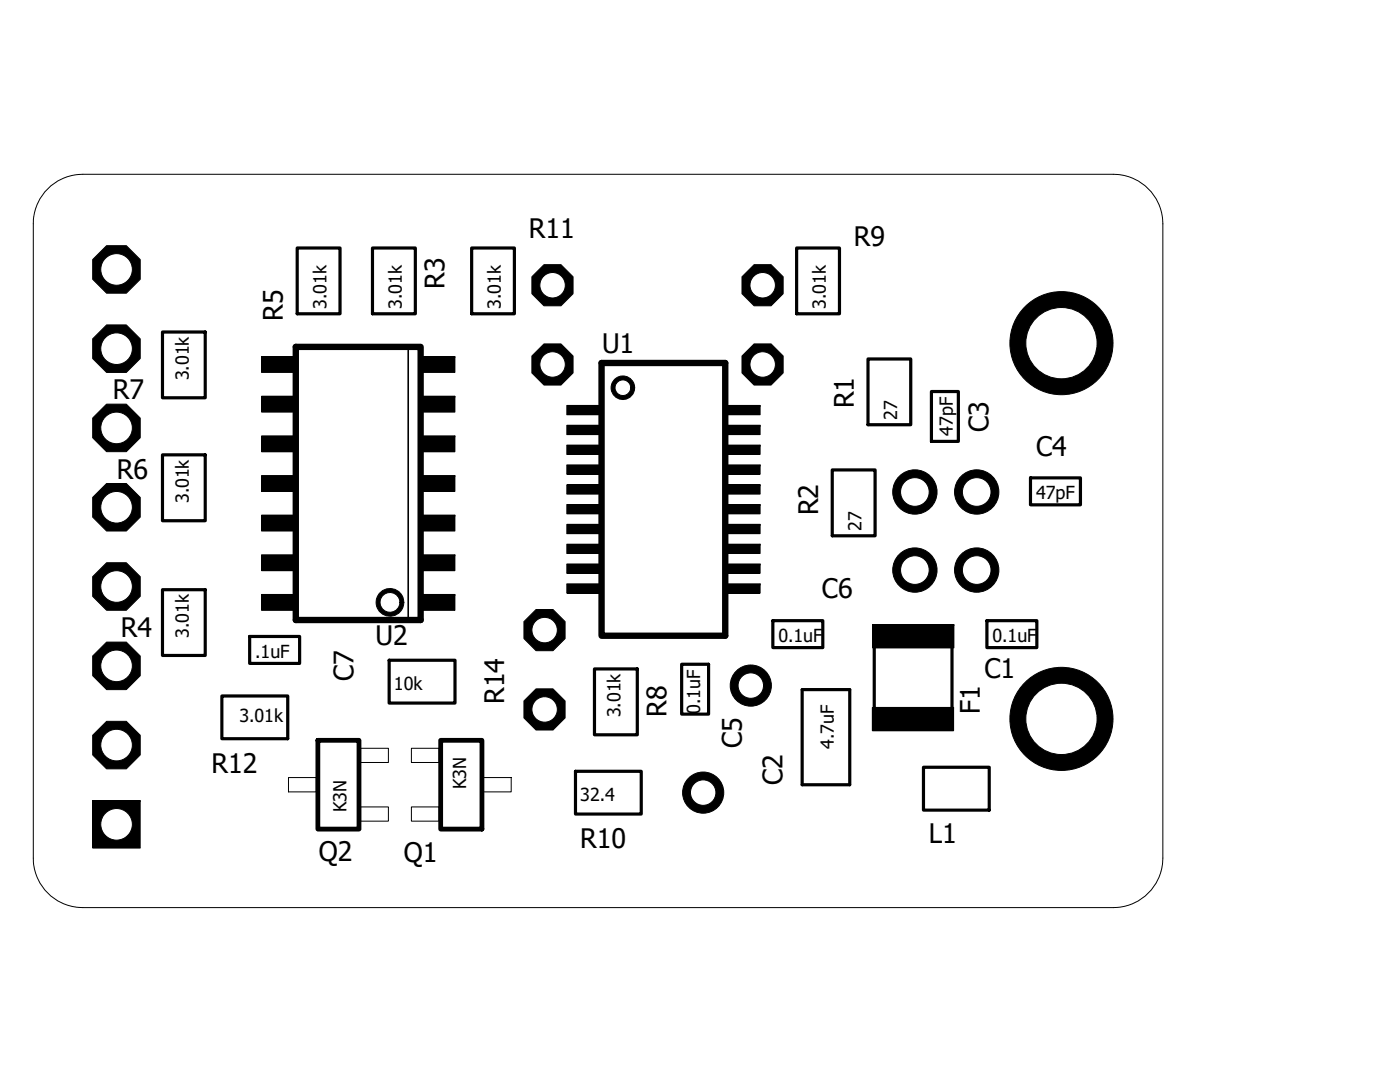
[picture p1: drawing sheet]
<svg xmlns="http://www.w3.org/2000/svg" width="279mm" height="216mm" viewBox="0 0 279 216" stroke-linecap="round" stroke-linejoin="round" font-family="sans-serif">
<path d="M6 34.1l267.4 147.7M273.4 34.1l-267.4 147.7" fill="none" stroke="#fff" stroke-width=".2"/>
<g fill="none" stroke="#000" stroke-width=".63">
<path d="M59.3 49.5h8.6v13.1h-8.6zM74.3 49.5h8.6v13.1h-8.6zM94.1 49.5h8.6v13.1h-8.6zM159 49.5h8.5v13.1h-8.5zM32.4 66.3h8.6v13.1h-8.6zM173.2 71.6h8.6v13.2h-8.6zM185.9 78.1h5.4v10h-5.4zM32.4 90.8h8.6v13.1h-8.6zM166.1 93.8h8.5v13.1h-8.5zM205.7 95.4h9.9v5.3h-9.9zM32.4 117.7h8.6v13.1h-8.6zM44.3 138.9h13.1v8.5h-13.1z"/>
<path d="M49.8 127h10v5.4h-10zM77.7 131.7h13.1v8.6h-13.1zM118.6 133.5h8.6v13.1h-8.6zM136 132.5h5.4v10h-5.4zM154.2 123.8h10v5.4h-10zM160.1 137.6h9.5v19h-9.5zM174.5 129.2v12M190 129.2v12M197 123.8h9.9v5.4h-9.9zM114.9 153.9h13.1v8.5h-13.1zM184.3 153.1h13.1v8.5h-13.1z"/>
</g>
<path d="M59 69.2h24.9v54.5h-24.9zM120.1 72.4h24.6v54.5h-24.6z" fill="none" stroke="#000" stroke-width="1.3"/>
<g fill="#000">
<path d="M52.2 79.1h6.9v3.1h-6.9zM52.2 71.1h6.9v3.2h-6.9zM83.8 79.1h7v3.1h-7zM83.8 71.1h7v3.2h-7zM52.2 94.9h6.9v3.2h-6.9zM52.2 87h6.9v3.1h-6.9zM83.8 94.9h7v3.2h-7zM83.8 87h7v3.1h-7zM113.1 96.7h7v1.9h-7zM113.1 92.8h7v1.8h-7zM113.1 88.8h7v1.9h-7zM113.1 84.9h7v1.8h-7z"/>
<path d="M113.1 80.9h7v1.9h-7zM144.8 96.7h6.9v1.9h-6.9zM144.8 92.8h6.9v1.8h-6.9zM144.8 88.8h6.9v1.9h-6.9zM144.8 84.9h6.9v1.8h-6.9zM144.8 80.9h6.9v1.9h-6.9zM52.2 102.8h6.9v3.2h-6.9zM52.2 110.7h6.9v3.2h-6.9zM52.2 118.6h6.9v3.2h-6.9zM83.8 102.8h7v3.2h-7zM83.8 110.7h7v3.2h-7zM83.8 118.6h7v3.2h-7z"/>
<path d="M113.1 100.7h7v1.8h-7zM113.1 104.6h7v1.9h-7zM113.1 108.6h7v1.8h-7zM113.1 112.5h7v1.9h-7zM113.1 116.5h7v1.9h-7zM144.8 100.7h6.9v1.8h-6.9zM144.8 104.6h6.9v1.9h-6.9zM144.8 108.6h6.9v1.8h-6.9zM144.8 112.5h6.9v1.9h-6.9zM144.8 116.5h6.9v1.9h-6.9zM174.2 124.6h16.2v4.7h-16.2zM174.1 141.2h16.2v4.6h-16.2z"/>
</g>
<g fill="none" stroke="#000" stroke-width=".2">
<path d="M52.2 79.1h6.9v3.1h-6.9zM52.2 71.1h6.9v3.2h-6.9zM59.1 79.1h.1M59.1 71.1h.1M83.8 79.1h7v3.1h-7zM83.8 71.1h7v3.2h-7zM90.8 79.1h.1M90.8 71.1h.1M122.8 75.6a2.35 2.35 0 0 1 2.5-.4 2.35 2.35 0 0 1 1.4 2.2h-.8a1.57 1.57 0 0 1-2.2 1.4 1.57 1.57 0 0 1-.4-2.6 1.57 1.57 0 0 1 2.5 .8l.1 .4h.8a2.35 2.35 0 0 1-3.4 2.1 2.35 2.35 0 0 1-.5-3.9zM52.2 94.9h6.9v3.2h-6.9zM52.2 87h6.9v3.1h-6.9zM59.1 94.9h.1"/>
<path d="M59.1 87h.1M83.8 94.9h7v3.2h-7zM83.8 87h7v3.1h-7zM90.8 94.9h.1M90.8 87h.1M113.1 96.7h7v1.9h-7zM113.1 92.8h7v1.8h-7zM113.1 88.8h7v1.9h-7zM113.1 84.9h7v1.8h-7zM113.1 80.9h7v1.9h-7zM120.1 96.7h.1M120.1 92.8h.1"/>
<path d="M120.1 88.8h.1M120.1 84.9h.1M120.1 80.9h.1M144.8 96.7h6.9v1.9h-6.9zM144.8 92.8h6.9v1.8h-6.9zM144.8 88.8h6.9v1.9h-6.9zM144.8 84.9h6.9v1.8h-6.9zM144.8 80.9h6.9v1.9h-6.9zM151.7 96.7h.1M151.7 92.8h.1M151.7 88.8h.1M151.7 84.9h.1"/>
<path d="M151.7 80.9h.1M52.2 102.8h6.9v3.2h-6.9zM52.2 110.7h6.9v3.2h-6.9zM52.2 118.6h6.9v3.2h-6.9zM59.1 102.8h.1M59.1 110.7h.1M59.1 118.6h.1M75.8 118.3a2.77 2.77 0 0 1 3-.7 2.77 2.77 0 0 1 1.8 2.6h-.8a1.98 1.98 0 0 1-2.9 1.7 1.98 1.98 0 0 1-.2-3.4 1.98 1.98 0 0 1 3.1 1.3v.4h.8a2.77 2.77 0 0 1-3.8 2.6 2.77 2.77 0 0 1-1-4.5zM83.8 102.8h7v3.2h-7zM83.8 110.7h7v3.2h-7zM83.8 118.6h7v3.2h-7zM90.8 102.8h.1"/>
<path d="M90.8 110.7h.1M90.8 118.6h.1M113.1 100.7h7v1.8h-7zM113.1 104.6h7v1.9h-7zM113.1 108.6h7v1.8h-7zM113.1 112.5h7v1.9h-7zM113.1 116.5h7v1.9h-7zM120.1 100.7h.1M120.1 104.6h.1M120.1 108.6h.1M120.1 112.5h.1M120.1 116.5h.1"/>
<path d="M144.8 100.7h6.9v1.8h-6.9zM144.8 104.6h6.9v1.9h-6.9zM144.8 108.6h6.9v1.8h-6.9zM144.8 112.5h6.9v1.9h-6.9zM144.8 116.5h6.9v1.9h-6.9zM151.7 100.7h.1M151.7 104.6h.1M151.7 108.6h.1M151.7 112.5h.1M151.7 116.5h.1M174.2 124.6h16.2v4.7h-16.2zM190.4 124.6h.1"/>
<path d="M57.6 155.2h5.5v2.8h-5.5zM72 149.3h5.5v2.8h-5.5zM82.1 149.3h5.5v2.8h-5.5zM96.5 155.2h5.5v2.8h-5.5zM174.1 141.2h16.2v4.6h-16.2zM190.3 141.2h.1M72 161h5.5v2.9h-5.5zM82.1 161h5.5v2.9h-5.5z"/>
<circle cx="182.6" cy="113.7" r="4.4"/>
</g>
<path d="M81.5 69.6v53.8" fill="none" stroke="#000" stroke-width=".32"/>
<g fill="#000">
<path d="M122.8 75.6a2.35 2.35 0 0 1 2.5-.4 2.35 2.35 0 0 1 1.4 2.2h-.8a1.57 1.57 0 0 1-2.2 1.4 1.57 1.57 0 0 1-.4-2.6 1.57 1.57 0 0 1 2.5 .8l.1 .4h.8a2.35 2.35 0 0 1-3.4 2.1 2.35 2.35 0 0 1-.5-3.9z" fill-rule="evenodd"/>
<path d="M75.8 118.3a2.77 2.77 0 0 1 3-.7 2.77 2.77 0 0 1 1.8 2.6h-.8a1.98 1.98 0 0 1-2.9 1.7 1.98 1.98 0 0 1-.2-3.4 1.98 1.98 0 0 1 3.1 1.3v.4h.8a2.77 2.77 0 0 1-3.8 2.6 2.77 2.77 0 0 1-1-4.5z" fill-rule="evenodd"/>
<circle cx="182.6" cy="113.7" r="4.4"/>
</g>
<path d="M63.4 147.7h8.2v17.7h-8.2zM87.9 147.7h8.3v17.7h-8.3z" fill="none" stroke="#000" stroke-width=".95"/>
<circle cx="182.6" cy="113.7" r="2.86" fill="#fff"/>
<g fill="none" stroke="#000" stroke-width=".2">
<circle cx="182.6" cy="98.2" r="4.4"/>
<circle cx="182.6" cy="113.7" r="2.86"/>
</g>
<circle cx="182.6" cy="98.2" r="4.4" fill="#000"/>
<circle cx="182.6" cy="98.2" r="2.86" fill="#fff"/>
<g fill="none" stroke="#000" stroke-width=".2">
<circle cx="182.6" cy="98.2" r="2.86"/>
<circle cx="194.9" cy="98.2" r="4.4"/>
</g>
<circle cx="194.9" cy="98.2" r="4.4" fill="#000"/>
<circle cx="194.9" cy="98.2" r="2.86" fill="#fff"/>
<g fill="none" stroke="#000" stroke-width=".2">
<circle cx="194.9" cy="98.2" r="2.86"/>
<circle cx="194.9" cy="113.7" r="4.4"/>
</g>
<circle cx="194.9" cy="113.7" r="4.4" fill="#000"/>
<circle cx="194.9" cy="113.7" r="2.86" fill="#fff"/>
<g fill="none" stroke="#000" stroke-width=".2">
<circle cx="194.9" cy="113.7" r="2.86"/>
<circle cx="211.8" cy="143.4" r="10.3"/>
</g>
<circle cx="211.8" cy="143.4" r="10.3" fill="#000"/>
<circle cx="211.8" cy="143.4" r="7.1" fill="#fff"/>
<g fill="none" stroke="#000" stroke-width=".2">
<circle cx="211.8" cy="68.5" r="10.3"/>
<circle cx="211.8" cy="143.4" r="7.1"/>
</g>
<circle cx="211.8" cy="68.5" r="10.3" fill="#000"/>
<circle cx="211.8" cy="68.5" r="7.1" fill="#fff"/>
<g fill="none" stroke="#000" stroke-width=".2">
<circle cx="211.8" cy="68.5" r="7.1"/>
<circle cx="149.8" cy="136.8" r="4.1"/>
</g>
<circle cx="149.8" cy="136.8" r="4.1" fill="#000"/>
<circle cx="149.8" cy="136.8" r="2.54" fill="#fff"/>
<g fill="none" stroke="#000" stroke-width=".2">
<path d="M18.5 159.7h9.5v9.5h-9.5zM28 159.7h.1"/>
<circle cx="149.8" cy="136.8" r="2.54"/>
</g>
<path d="M18.5 159.7h9.5v9.5h-9.5z" fill="#000"/>
<circle cx="23.3" cy="164.5" r="3.2" fill="#fff"/>
<g fill="none" stroke="#000" stroke-width=".2">
<circle cx="23.2" cy="148.7" r="5.1"/>
<circle cx="23.3" cy="164.5" r="3.2"/>
</g>
<circle cx="23.2" cy="148.7" r="5.1" fill="#000"/>
<circle cx="23.3" cy="148.7" r="3.2" fill="#fff"/>
<g fill="none" stroke="#000" stroke-width=".2">
<circle cx="23.2" cy="132.9" r="5.1"/>
<circle cx="23.3" cy="148.7" r="3.2"/>
</g>
<circle cx="23.2" cy="132.9" r="5.1" fill="#000"/>
<circle cx="23.3" cy="132.9" r="3.2" fill="#fff"/>
<g fill="none" stroke="#000" stroke-width=".2">
<circle cx="23.2" cy="117" r="5.1"/>
<circle cx="23.3" cy="132.9" r="3.2"/>
</g>
<circle cx="23.2" cy="117" r="5.1" fill="#000"/>
<circle cx="23.3" cy="117" r="3.2" fill="#fff"/>
<g fill="none" stroke="#000" stroke-width=".2">
<circle cx="23.2" cy="101.2" r="5.1"/>
<circle cx="23.3" cy="117" r="3.2"/>
</g>
<circle cx="23.2" cy="101.2" r="5.1" fill="#000"/>
<circle cx="23.3" cy="101.2" r="3.2" fill="#fff"/>
<g fill="none" stroke="#000" stroke-width=".2">
<circle cx="23.2" cy="85.4" r="5.1"/>
<circle cx="23.3" cy="101.2" r="3.2"/>
</g>
<circle cx="23.2" cy="85.4" r="5.1" fill="#000"/>
<circle cx="23.3" cy="85.4" r="3.2" fill="#fff"/>
<g fill="none" stroke="#000" stroke-width=".2">
<circle cx="23.2" cy="69.6" r="5.1"/>
<circle cx="23.3" cy="85.4" r="3.2"/>
</g>
<circle cx="23.2" cy="69.6" r="5.1" fill="#000"/>
<circle cx="23.3" cy="69.6" r="3.2" fill="#fff"/>
<g fill="none" stroke="#000" stroke-width=".2">
<circle cx="23.2" cy="53.8" r="5.1"/>
<circle cx="23.3" cy="69.6" r="3.2"/>
</g>
<circle cx="23.2" cy="53.8" r="5.1" fill="#000"/>
<circle cx="23.3" cy="53.8" r="3.2" fill="#fff"/>
<g fill="none" stroke="#000" stroke-width=".2">
<circle cx="23.3" cy="53.8" r="3.2"/>
<circle cx="110.3" cy="56.9" r="4.4"/>
</g>
<circle cx="110.3" cy="56.9" r="4.4" fill="#000"/>
<circle cx="110.3" cy="56.9" r="2.54" fill="#fff"/>
<g fill="none" stroke="#000" stroke-width=".2">
<circle cx="110.3" cy="56.9" r="2.54"/>
<circle cx="110.3" cy="72.7" r="4.4"/>
</g>
<circle cx="110.3" cy="72.7" r="4.4" fill="#000"/>
<circle cx="110.3" cy="72.7" r="2.54" fill="#fff"/>
<g fill="none" stroke="#000" stroke-width=".2">
<circle cx="152.2" cy="56.9" r="4.4"/>
<circle cx="110.3" cy="72.7" r="2.54"/>
</g>
<circle cx="152.2" cy="56.9" r="4.4" fill="#000"/>
<circle cx="152.2" cy="56.9" r="2.54" fill="#fff"/>
<g fill="none" stroke="#000" stroke-width=".2">
<circle cx="152.2" cy="56.9" r="2.54"/>
<circle cx="152.2" cy="72.7" r="4.4"/>
</g>
<circle cx="152.2" cy="72.7" r="4.4" fill="#000"/>
<circle cx="152.2" cy="72.7" r="2.54" fill="#fff"/>
<g fill="none" stroke="#000" stroke-width=".2">
<circle cx="152.2" cy="72.7" r="2.54"/>
<circle cx="108.7" cy="141.6" r="4.4"/>
</g>
<circle cx="108.7" cy="141.6" r="4.4" fill="#000"/>
<circle cx="108.7" cy="141.6" r="2.54" fill="#fff"/>
<g fill="none" stroke="#000" stroke-width=".2">
<circle cx="108.7" cy="125.7" r="4.4"/>
<circle cx="108.7" cy="141.6" r="2.54"/>
</g>
<circle cx="108.7" cy="125.7" r="4.4" fill="#000"/>
<circle cx="108.7" cy="125.7" r="2.54" fill="#fff"/>
<g fill="none" stroke="#000" stroke-width=".2">
<circle cx="108.7" cy="125.7" r="2.54"/>
<circle cx="140.3" cy="158.2" r="4.1"/>
</g>
<circle cx="140.3" cy="158.2" r="4.1" fill="#000"/>
<circle cx="140.3" cy="158.2" r="2.54" fill="#fff"/>
<g fill="none" stroke="#000" stroke-width=".2">
<path d="M9.5 37.7a9.9 9.9 0 0 1 7-2.9h205.7a9.9 9.9 0 0 1 9.9 9.9v126.5a9.9 9.9 0 0 1-9.9 9.9h-205.7a9.9 9.9 0 0 1-9.9-9.9v-126.5a9.8 9.8 0 0 1 2.9-7z"/>
<circle cx="140.3" cy="158.2" r="2.54"/>
</g>
<g font-size="5.4">
<text x="105.5" y="47.4">R11</text>
<text x="170.4" y="49">R9</text>
<text x="88.7" y="57.6" transform="rotate(-90 88.7 57.6)">R3</text>
<text x="56.5" y="64" transform="rotate(-90 56.5 64)">R5</text>
<text x="120.1" y="70.4">U1</text>
<text x="22.5" y="79.7">R7</text>
<text x="170.4" y="81.4" transform="rotate(-90 170.4 81.4)">R1</text>
<text x="197.3" y="86.2" transform="rotate(-90 197.3 86.2)">C3</text>
<text x="23.3" y="95.5">R6</text>
<text x="206.8" y="90.9">C4</text>
<text x="163.3" y="102.8" transform="rotate(-90 163.3 102.8)">R2</text>
<text x="164" y="119.4">C6</text>
<text x="24.1" y="127.1">R4</text>
<text x="75" y="128.7">U2</text>
<text x="70.5" y="135.8" transform="rotate(-90 70.5 135.8)">C7</text>
<text x="196.5" y="135.2">C1</text>
<text x="100.6" y="140.4" transform="rotate(-90 100.6 140.4)">R14</text>
<text x="133" y="143" transform="rotate(-90 133 143)">R8</text>
<text x="195.5" y="142.5" transform="rotate(-90 195.5 142.5)">F1</text>
<text x="148.1" y="149.3" transform="rotate(-90 148.1 149.3)">C5</text>
<text x="42.2" y="154.2">R12</text>
<text x="156.1" y="156.6" transform="rotate(-90 156.1 156.6)">C2</text>
<text x="63.6" y="171.8">Q2</text>
<text x="80.6" y="172">Q1</text>
<text x="115.8" y="169.2">R10</text>
<text x="185.4" y="168.3">L1</text>
</g>
<g font-size="3.6">
<text x="65.2" y="61.7" transform="rotate(-90 65.2 61.7)">3.01k</text>
<text x="80.2" y="61.7" transform="rotate(-90 80.2 61.7)">3.01k</text>
<text x="100" y="61.7" transform="rotate(-90 100 61.7)">3.01k</text>
<text x="164.8" y="61.7" transform="rotate(-90 164.8 61.7)">3.01k</text>
<text x="37.7" y="75.9" transform="rotate(-90 37.7 75.9)">3.01k</text>
<text x="179.1" y="83.8" transform="rotate(-90 179.1 83.8)">27</text>
<text x="190.1" y="87" transform="rotate(-90 190.1 87)">47pF</text>
<text x="37.7" y="100.4" transform="rotate(-90 37.7 100.4)">3.01k</text>
<text x="206.8" y="99.6">47pF</text>
<text x="172" y="106" transform="rotate(-90 172 106)">27</text>
<text x="37.7" y="127.3" transform="rotate(-90 37.7 127.3)">3.01k</text>
<text x="50.9" y="131.3">.1uF</text>
<text x="155.3" y="128.1">0.1uF</text>
<text x="198.1" y="128.1">0.1uF</text>
<text x="78.6" y="137.6">10k</text>
<text x="123.9" y="143.1" transform="rotate(-90 123.9 143.1)">3.01k</text>
<text x="139.7" y="142.5" transform="rotate(-90 139.7 142.5)">0.1uF</text>
<text x="47.8" y="144.1">3.01k</text>
<text x="166.4" y="149.5" transform="rotate(-90 166.4 149.5)">4.7uF</text>
<text x="93" y="157.5" transform="rotate(-90 93 157.5)">K3N</text>
<text x="115.8" y="159.7">32.4</text>
<text x="69.1" y="162.1" transform="rotate(-90 69.1 162.1)">K3N</text>
</g>
</svg>
